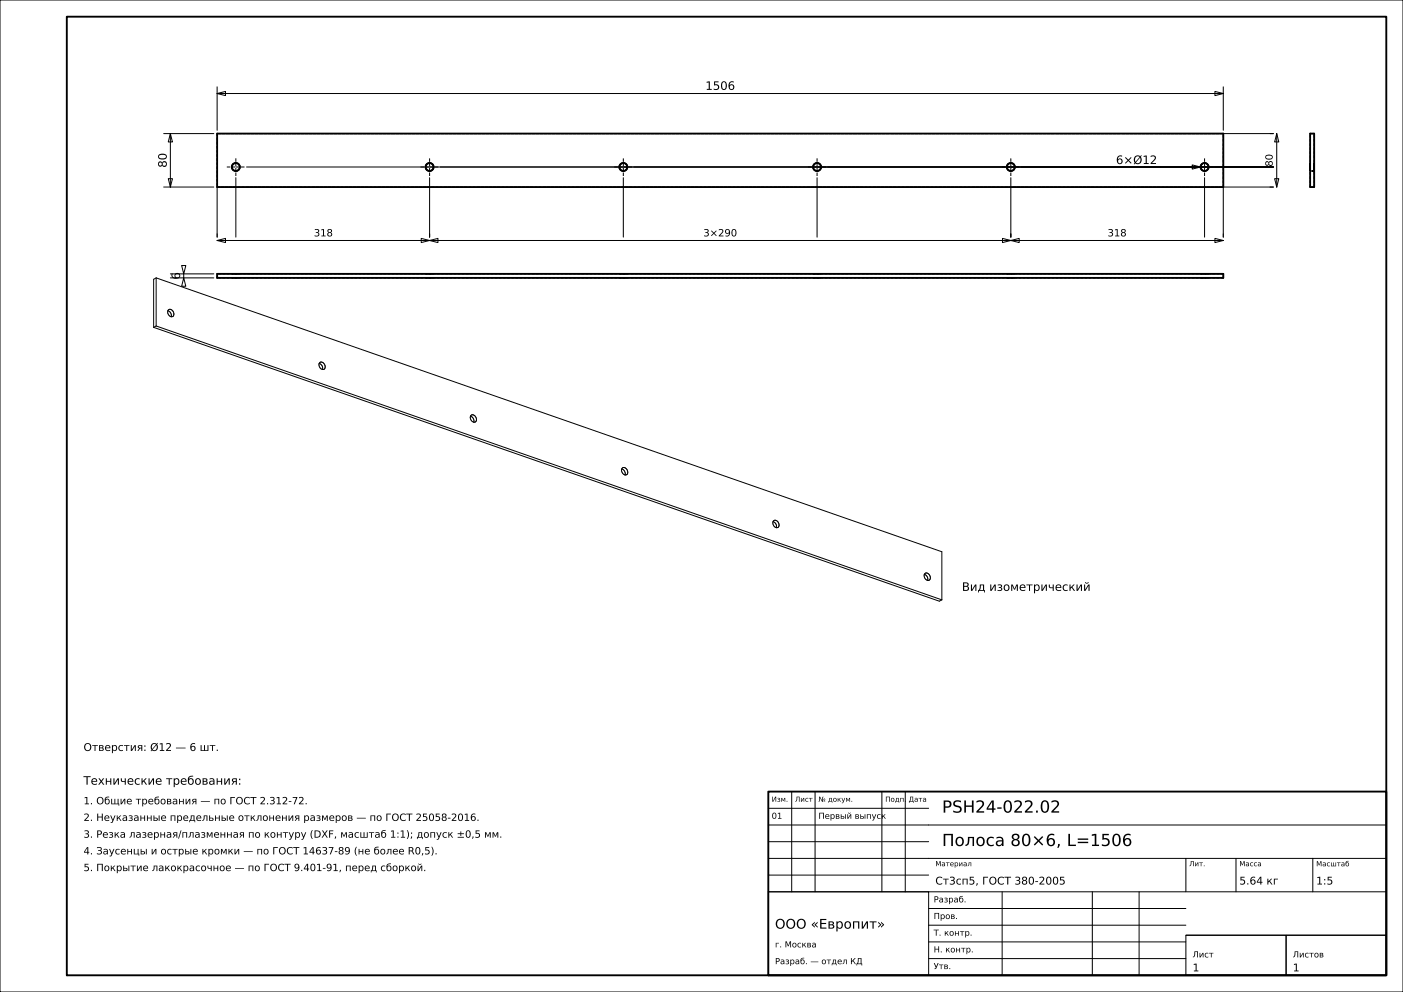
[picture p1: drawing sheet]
<svg xmlns="http://www.w3.org/2000/svg" width="420mm" height="297mm" viewBox="0 0 420 297" stroke-linecap="round" stroke-linejoin="round" font-family="sans-serif">
<g fill="none" stroke="#000" stroke-width=".3">
<path d="M0 0h420v297h-420zM49 40h15M51 40l.6 2.5h-1.2zM51 40v16M65 28l2.5-.6v1.2zM65 26v13M65 28h301.2M363.7 27.4l2.5 .6-2.5 .6zM366.2 26v13M366.2 40h15M382.2 40l.6 2.5h-1.2zM382.2 40v16"/>
<path d="M49 56h15M50.4 53.5h1.2l-.6 2.5zM65 56v15M70.6 53.2v17.8M73.8 50h307.4M128.6 53.2v17.8M186.6 53.2v17.8M244.6 53.2v17.8M302.6 53.2v17.8M356.9 49.4l2.5 .6-2.5 .6zM360.6 53.2v17.8M381.2 56h-15v15"/>
<path d="M381.6 53.5h1.2l-.6 2.5zM54.4 79.5h1.2l-.6 2.5zM65 72l2.5-.6v1.2zM65 72h301.2M126.1 71.4l2.5 .6-2.5 .6zM128.6 72l2.5-.6v1.2zM300.1 71.4l2.5 .6-2.5 .6zM302.6 72l2.5-.6v1.2zM363.7 71.4l2.5 .6-2.5 .6zM46 98l235.2 82 .7-.4M46.7 97.6l-.7 .4M46.7 97.6l235.2 82"/>
<path d="M46.7 83.2l-.7 .4v14.4M46.7 83.2v14.4M46.7 83.2l235.2 82v14.4M50.3 93a1.49 1.49 0 0 1 .9 1.8M50.3 92.8a1.14 1.14 0 0 1 1.6 .5 1.14 1.14 0 0 1-.5 1.6 1.41 1.41 0 0 1-1.1-2.1zM51 83.2h13M51 82h13M55 83.2l.6 2.5h-1.2zM55 82v1.2M95.5 108.8a1.49 1.49 0 0 1 1 1.8M95.6 108.6a1.14 1.14 0 0 1 1.6 .5 1.14 1.14 0 0 1-.5 1.5 1.41 1.41 0 0 1-1.1-2zM140.8 124.6a1.49 1.49 0 0 1 1 1.8"/>
<path d="M140.9 124.4a1.14 1.14 0 0 1 1.5 .5 1.14 1.14 0 0 1-.4 1.5 1.41 1.41 0 0 1-1.1-2zM186.1 140.4a1.49 1.49 0 0 1 1 1.8M186.2 140.2a1.14 1.14 0 0 1 1.5 .5 1.14 1.14 0 0 1-.4 1.5 1.41 1.41 0 0 1-1.1-2zM231.4 156.2a1.49 1.49 0 0 1 1 1.8M231.5 156a1.14 1.14 0 0 1 1.5 .5 1.14 1.14 0 0 1-.4 1.5 1.41 1.41 0 0 1-1.1-2zM276.7 172a1.49 1.49 0 0 1 1 1.8M276.8 171.8a1.14 1.14 0 0 1 1.5 .5 1.14 1.14 0 0 1-.4 1.5 1.41 1.41 0 0 1-1.1-2zM237 237v30M244 237v30M264 237v30M271 237v30M230 257h185"/>
<path d="M230 252h48M230 247h185M230 242h48M355 257v10M370 257v10M393 257v10M230 267h48v25h-48zM230 267h185M230 262h48M278 277h77M278 272h77M300 267v25"/>
<path d="M327 267v25M341 267v25M278 287h77M278 282h77M355 280h30v12h-30zM355 280h60M385 280h30v12h-30z"/>
</g>
<g fill="none" stroke="#000" stroke-width=".56">
<path d="M20 5h395v287h-395zM65 40h301.2v16h-301.2zM392.2 40h1.2v16h-1.2zM65 82h301.2v1.2h-301.2zM230 237h185v55h-185z"/>
<circle cx="70.6" cy="50" r="1.2"/>
<circle cx="128.6" cy="50" r="1.2"/>
<circle cx="186.6" cy="50" r="1.2"/>
<circle cx="244.6" cy="50" r="1.2"/>
<circle cx="302.6" cy="50" r="1.2"/>
<circle cx="360.6" cy="50" r="1.2"/>
</g>
<g fill="none" stroke="#000" stroke-width=".3" stroke-dasharray=".7 .5" stroke-linecap="butt">
<path d="M65 40v16M366.2 40h-301.2M392.2 40h1.2M65 56h301.2M69.4 50l.1-.4M69.5 50.4l-.1-.4M69.5 49.6l.1-.3M69.6 50.7l-.1-.3M69.6 49.3l.3-.3M69.9 51l-.3-.3M69.9 49l.3-.1M70.2 51.1l-.3-.1"/>
<path d="M70.2 48.9l.4-.1M70.6 51.2l-.4-.1M70.6 48.8l.4 .1M71 48.9l.3 .1M71 51.1l-.4 .1M71.3 49l.3 .3M71.3 51l-.3 .1M71.6 49.3l.1 .3M71.6 50.7l-.3 .3M71.7 49.6l.1 .4M71.7 50.4l-.1 .3M71.8 50l-.1 .4"/>
<path d="M127.4 50l.1-.4M127.5 50.4l-.1-.4M127.5 49.6l.1-.3M127.6 50.7l-.1-.3M127.6 49.3l.3-.3M127.9 51l-.3-.3M127.9 49l.3-.1M128.2 51.1l-.3-.1M128.2 48.9l.4-.1M128.6 51.2l-.4-.1M128.6 48.8l.4 .1M129 48.9l.3 .1"/>
<path d="M129 51.1l-.4 .1M129.3 49l.3 .3M129.3 51l-.3 .1M129.6 49.3l.1 .3M129.6 50.7l-.3 .3M129.7 49.6l.1 .4M129.7 50.4l-.1 .3M129.8 50l-.1 .4M185.4 50l.1-.4M185.5 50.4l-.1-.4M185.5 49.6l.1-.3M185.6 50.7l-.1-.3"/>
<path d="M185.6 49.3l.3-.3M185.9 51l-.3-.3M185.9 49l.3-.1M186.2 51.1l-.3-.1M186.2 48.9l.4-.1M186.6 51.2l-.4-.1M186.6 48.8l.4 .1M187 48.9l.3 .1M187 51.1l-.4 .1M187.3 49l.3 .3M187.3 51l-.3 .1M187.6 49.3l.1 .3"/>
<path d="M187.6 50.7l-.3 .3M187.7 49.6l.1 .4M187.7 50.4l-.1 .3M187.8 50l-.1 .4M243.4 50l.1-.4M243.5 50.4l-.1-.4M243.5 49.6l.1-.3M243.6 50.7l-.1-.3M243.6 49.3l.3-.3M243.9 51l-.3-.3M243.9 49l.3-.1M244.2 51.1l-.3-.1"/>
<path d="M244.2 48.9l.4-.1M244.6 51.2l-.4-.1M244.6 48.8l.4 .1M245 48.9l.3 .1M245 51.1l-.4 .1M245.3 49l.3 .3M245.3 51l-.3 .1M245.6 49.3l.1 .3M245.6 50.7l-.3 .3M245.7 49.6l.1 .4M245.7 50.4l-.1 .3M245.8 50l-.1 .4"/>
<path d="M301.4 50l.1-.4M301.5 50.4l-.1-.4M301.5 49.6l.1-.3M301.6 50.7l-.1-.3M301.6 49.3l.3-.3M301.9 51l-.3-.3M301.9 49l.3-.1M302.2 51.1l-.3-.1M302.2 48.9l.4-.1M302.6 51.2l-.4-.1M302.6 48.8l.4 .1M303 48.9l.3 .1"/>
<path d="M303 51.1l-.4 .1M303.3 49l.3 .3M303.3 51l-.3 .1M303.6 49.3l.1 .3M303.6 50.7l-.3 .3M303.7 49.6l.1 .4M303.7 50.4l-.1 .3M303.8 50l-.1 .4M359.4 50l.1-.4M359.5 50.4l-.1-.4M359.5 49.6l.1-.3M359.6 50.7l-.1-.3"/>
<path d="M359.6 49.3l.3-.3M359.9 51l-.3-.3M359.9 49l.3-.1M360.2 51.1l-.3-.1M360.2 48.9l.4-.1M360.6 51.2l-.4-.1M360.6 48.8l.4 .1M361 48.9l.3 .1M361 51.1l-.4 .1M361.3 49l.3 .3M361.3 51l-.3 .1M361.6 49.3l.1 .3"/>
<path d="M361.6 50.7l-.3 .3M361.7 49.6l.1 .4M361.7 50.4l-.1 .3M361.8 50l-.1 .4M366.2 56v-16M392.2 51.2v-.1M392.2 51.1v-.2M392.2 50.9v-.2M392.2 50.7v-.2M392.2 50.5v-.2M392.2 50.3v-.3M392.2 50v-.3"/>
<path d="M392.2 49.7v-.2M392.2 49.5v-.2M392.2 49.3v-.2M392.2 49.1v-.2M392.2 48.9v-.1M392.2 48.8v.1M392.2 48.9v.2M392.2 49.1v.2M392.2 49.3v.2M392.2 49.5v.2M392.2 49.7v.3M392.2 50v.3"/>
<path d="M392.2 50.3v.2M392.2 50.5v.2M392.2 50.7v.2M392.2 50.9v.2M392.2 51.1v.1M392.2 56h1.2M392.2 56v-16M393.4 51.2h-1.2M393.4 51.2v-.1M393.4 51.1v-.2M393.4 50.9v-.2M393.4 50.7v-.2"/>
<path d="M393.4 50.5v-.2M393.4 50.3v-.3M393.4 50v-.3M393.4 49.7v-.2M393.4 49.5v-.2M393.4 49.3v-.2M393.4 49.1v-.2M393.4 48.9v-.1M393.4 48.8v.1M393.4 48.9v.2M393.4 49.1v.2M393.4 49.3v.2"/>
<path d="M393.4 49.5v.2M393.4 49.7v.3M393.4 50v.3M393.4 50.3v.2M393.4 50.5v.2M393.4 50.7v.2M393.4 50.9v.2M393.4 51.1v.1M393.4 56v-16M65 83.2v-1.2M69.4 83.2h.1M69.4 82h.1"/>
<path d="M69.5 82h-.1M69.5 83.2h-.1M69.5 83.2h.1M69.5 82h.2M69.6 83.2h.1M69.6 82h-.1M69.7 83.2h-.2M69.7 83.2h.1M69.7 82h-.1M69.7 82h.2M69.8 83.2h.1M69.8 82h-.1"/>
<path d="M69.9 83.2h-.2M69.9 83.2h.1M69.9 82h-.1M69.9 82h.2M70 83.2h.1M70 82h-.1M70.1 83.2h-.2M70.1 83.2h.1M70.1 82h-.1M70.1 82h.2M70.2 83.2h.1M70.2 82h-.1"/>
<path d="M70.3 83.2h-.2M70.3 83.2h.2M70.3 82h-.1M70.3 82h.3M70.5 83.2h.1M70.5 82h-.2M70.6 83.2h.1M70.6 83.2h-.3M70.6 82h-.1M70.6 82h.3M70.7 83.2h.2M70.7 82h-.1"/>
<path d="M70.9 83.2h.1M70.9 83.2h-.3M70.9 82h.2M70.9 82h-.2M71 83.2h.1M71 82h-.1M71.1 83.2h.1M71.1 83.2h-.2M71.1 82h.2M71.1 82h-.1M71.2 83.2h.1M71.2 82h-.1"/>
<path d="M71.3 83.2h.1M71.3 83.2h-.2M71.3 82h.2M71.3 82h-.1M71.4 83.2h.1M71.4 82h-.1M71.5 83.2h.1M71.5 83.2h-.2M71.5 82h.2M71.5 82h-.1M71.6 83.2h.1M71.6 82h-.1"/>
<path d="M71.7 83.2h-.2M71.7 82h.1M71.7 82h-.1M71.7 83.2h.1M71.8 83.2h-.1M71.8 82h-.1M127.4 83.2h.1M127.4 82h.1M127.5 82h-.1M127.5 83.2h-.1M127.5 83.2h.1M127.5 82h.2"/>
<path d="M127.6 83.2h.1M127.6 82h-.1M127.7 83.2h-.2M127.7 83.2h.1M127.7 82h-.1M127.7 82h.2M127.8 83.2h.1M127.8 82h-.1M127.9 83.2h-.2M127.9 83.2h.1M127.9 82h-.1M127.9 82h.2"/>
<path d="M128 83.2h.1M128 82h-.1M128.1 83.2h-.2M128.1 83.2h.1M128.1 82h-.1M128.1 82h.2M128.2 83.2h.1M128.2 82h-.1M128.3 83.2h-.2M128.3 83.2h.2M128.3 82h-.1M128.3 82h.3"/>
<path d="M128.5 83.2h.1M128.5 82h-.2M128.6 83.2h.1M128.6 83.2h-.3M128.6 82h-.1M128.6 82h.3M128.7 83.2h.2M128.7 82h-.1M128.9 83.2h.1M128.9 83.2h-.3M128.9 82h.2M128.9 82h-.2"/>
<path d="M129 83.2h.1M129 82h-.1M129.1 83.2h.1M129.1 83.2h-.2M129.1 82h.2M129.1 82h-.1M129.2 83.2h.1M129.2 82h-.1M129.3 83.2h.1M129.3 83.2h-.2M129.3 82h.2M129.3 82h-.1"/>
<path d="M129.4 83.2h.1M129.4 82h-.1M129.5 83.2h.1M129.5 83.2h-.2M129.5 82h.2M129.5 82h-.1M129.6 83.2h.1M129.6 82h-.1M129.7 83.2h-.2M129.7 82h.1M129.7 82h-.1M129.7 83.2h.1"/>
<path d="M129.8 83.2h-.1M129.8 82h-.1M185.4 83.2h.1M185.4 82h.1M185.5 82h-.1M185.5 83.2h-.1M185.5 83.2h.1M185.5 82h.2M185.6 83.2h.1M185.6 82h-.1M185.7 83.2h-.2M185.7 83.2h.1"/>
<path d="M185.7 82h-.1M185.7 82h.2M185.8 83.2h.1M185.8 82h-.1M185.9 83.2h-.2M185.9 83.2h.1M185.9 82h-.1M185.9 82h.2M186 83.2h.1M186 82h-.1M186.1 83.2h-.2M186.1 83.2h.1"/>
<path d="M186.1 82h-.1M186.1 82h.2M186.2 83.2h.1M186.2 82h-.1M186.3 83.2h-.2M186.3 83.2h.2M186.3 82h-.1M186.3 82h.3M186.5 83.2h.1M186.5 82h-.2M186.6 83.2h.1M186.6 83.2h-.3"/>
<path d="M186.6 82h-.1M186.6 82h.3M186.7 83.2h.2M186.7 82h-.1M186.9 83.2h.1M186.9 83.2h-.3M186.9 82h.2M186.9 82h-.2M187 83.2h.1M187 82h-.1M187.1 83.2h.1M187.1 83.2h-.2"/>
<path d="M187.1 82h.2M187.1 82h-.1M187.2 83.2h.1M187.2 82h-.1M187.3 83.2h.1M187.3 83.2h-.2M187.3 82h.2M187.3 82h-.1M187.4 83.2h.1M187.4 82h-.1M187.5 83.2h.1M187.5 83.2h-.2"/>
<path d="M187.5 82h.2M187.5 82h-.1M187.6 83.2h.1M187.6 82h-.1M187.7 83.2h-.2M187.7 82h.1M187.7 82h-.1M187.7 83.2h.1M187.8 83.2h-.1M187.8 82h-.1M243.4 83.2h.1M243.4 82h.1"/>
<path d="M243.5 82h-.1M243.5 83.2h-.1M243.5 83.2h.1M243.5 82h.2M243.6 83.2h.1M243.6 82h-.1M243.7 83.2h-.2M243.7 83.2h.1M243.7 82h-.1M243.7 82h.2M243.8 83.2h.1M243.8 82h-.1"/>
<path d="M243.9 83.2h-.2M243.9 83.2h.1M243.9 82h-.1M243.9 82h.2M244 83.2h.1M244 82h-.1M244.1 83.2h-.2M244.1 83.2h.1M244.1 82h-.1M244.1 82h.2M244.2 83.2h.1M244.2 82h-.1"/>
<path d="M244.3 83.2h-.2M244.3 83.2h.2M244.3 82h-.1M244.3 82h.3M244.5 83.2h.1M244.5 82h-.2M244.6 83.2h.1M244.6 83.2h-.3M244.6 82h-.1M244.6 82h.3M244.7 83.2h.2M244.7 82h-.1"/>
<path d="M244.9 83.2h.1M244.9 83.2h-.3M244.9 82h.2M244.9 82h-.2M245 83.2h.1M245 82h-.1M245.1 83.2h.1M245.1 83.2h-.2M245.1 82h.2M245.1 82h-.1M245.2 83.2h.1M245.2 82h-.1"/>
<path d="M245.3 83.2h.1M245.3 83.2h-.2M245.3 82h.2M245.3 82h-.1M245.4 83.2h.1M245.4 82h-.1M245.5 83.2h.1M245.5 83.2h-.2M245.5 82h.2M245.5 82h-.1M245.6 83.2h.1M245.6 82h-.1"/>
<path d="M245.7 83.2h-.2M245.7 82h.1M245.7 82h-.1M245.7 83.2h.1M245.8 83.2h-.1M245.8 82h-.1M301.4 83.2h.1M301.4 82h.1M301.5 82h-.1M301.5 83.2h-.1M301.5 83.2h.1M301.5 82h.2"/>
<path d="M301.6 83.2h.1M301.6 82h-.1M301.7 83.2h-.2M301.7 83.2h.1M301.7 82h-.1M301.7 82h.2M301.8 83.2h.1M301.8 82h-.1M301.9 83.2h-.2M301.9 83.2h.1M301.9 82h-.1M301.9 82h.2"/>
<path d="M302 83.2h.1M302 82h-.1M302.1 83.2h-.2M302.1 83.2h.1M302.1 82h-.1M302.1 82h.2M302.2 83.2h.1M302.2 82h-.1M302.3 83.2h-.2M302.3 83.2h.2M302.3 82h-.1M302.3 82h.3"/>
<path d="M302.5 83.2h.1M302.5 82h-.2M302.6 83.2h.1M302.6 83.2h-.3M302.6 82h-.1M302.6 82h.3M302.7 83.2h.2M302.7 82h-.1M302.9 83.2h.1M302.9 83.2h-.3M302.9 82h.2M302.9 82h-.2"/>
<path d="M303 83.2h.1M303 82h-.1M303.1 83.2h.1M303.1 83.2h-.2M303.1 82h.2M303.1 82h-.1M303.2 83.2h.1M303.2 82h-.1M303.3 83.2h.1M303.3 83.2h-.2M303.3 82h.2M303.3 82h-.1"/>
<path d="M303.4 83.2h.1M303.4 82h-.1M303.5 83.2h.1M303.5 83.2h-.2M303.5 82h.2M303.5 82h-.1M303.6 83.2h.1M303.6 82h-.1M303.7 83.2h-.2M303.7 82h.1M303.7 82h-.1M303.7 83.2h.1"/>
<path d="M303.8 83.2h-.1M303.8 82h-.1M359.4 83.2h.1M359.4 82h.1M359.5 82h-.1M359.5 83.2h-.1M359.5 83.2h.1M359.5 82h.2M359.6 83.2h.1M359.6 82h-.1M359.7 83.2h-.2M359.7 83.2h.1"/>
<path d="M359.7 82h-.1M359.7 82h.2M359.8 83.2h.1M359.8 82h-.1M359.9 83.2h-.2M359.9 83.2h.1M359.9 82h-.1M359.9 82h.2M360 83.2h.1M360 82h-.1M360.1 83.2h-.2M360.1 83.2h.1"/>
<path d="M360.1 82h-.1M360.1 82h.2M360.2 83.2h.1M360.2 82h-.1M360.3 83.2h-.2M360.3 83.2h.2M360.3 82h-.1M360.3 82h.3M360.5 83.2h.1M360.5 82h-.2M360.6 83.2h.1M360.6 83.2h-.3"/>
<path d="M360.6 82h-.1M360.6 82h.3M360.7 83.2h.2M360.7 82h-.1M360.9 83.2h.1M360.9 83.2h-.3M360.9 82h.2M360.9 82h-.2M361 83.2h.1M361 82h-.1M361.1 83.2h.1M361.1 83.2h-.2"/>
<path d="M361.1 82h.2M361.1 82h-.1M361.2 83.2h.1M361.2 82h-.1M361.3 83.2h.1M361.3 83.2h-.2M361.3 82h.2M361.3 82h-.1M361.4 83.2h.1M361.4 82h-.1M361.5 83.2h.1M361.5 83.2h-.2"/>
<path d="M361.5 82h.2M361.5 82h-.1M361.6 83.2h.1M361.6 82h-.1M361.7 83.2h-.2M361.7 82h.1M361.7 82h-.1M361.7 83.2h.1M361.8 83.2h-.1M361.8 82h-.1M366.2 82h-301.2M366.2 83.2h-301.2"/>
<path d="M366.2 83.2v-1.2"/>
</g>
<path d="M67.9 50h5.4M70.6 52.7v-5.4M125.9 50h5.4M128.6 52.7v-5.4M183.9 50h5.4M186.6 52.7v-5.4M241.9 50h5.4M244.6 52.7v-5.4M299.9 50h5.4M302.6 52.7v-5.4M357.9 50h5.4M360.6 52.7v-5.4" fill="none" stroke="#000" stroke-width=".3" stroke-dasharray="1.1 .4" stroke-linecap="butt"/>
<g font-size="5">
<text x="282" y="243.3">PSH24-022.02</text>
<text x="282" y="253.3">Полоса 80×6, L=1506</text>
</g>
<text font-size="4" x="232" y="278">ООО «Европит»</text>
<g font-size="3.5">
<text x="211.2" y="26.9">1506</text>
<text x="49.9" y="50.2" transform="rotate(-90 49.9 50.2)">80</text>
<text x="334.1" y="49.1">6×Ø12</text>
<text x="53.9" y="83.7" transform="rotate(-90 53.9 83.7)">6</text>
<text x="287.9" y="176.9">Вид изометрический</text>
<text x="25" y="234.9">Технические требования:</text>
</g>
<g font-size="3.2">
<text x="25" y="224.8">Отверстия: Ø12 — 6 шт.</text>
<text x="280" y="264.8">Ст3сп5, ГОСТ 380-2005</text>
<text x="371" y="264.8">5.64 кг</text>
<text x="394" y="264.8">1:5</text>
<text x="357" y="290.8">1</text>
<text x="387" y="290.8">1</text>
</g>
<g font-size="3">
<text x="381" y="49.9" transform="rotate(-90 381 49.9)">80</text>
<text x="93.9" y="70.8">318</text>
<text x="210.5" y="70.8">3×290</text>
<text x="331.5" y="70.8">318</text>
<text x="25" y="240.8">1. Общие требования — по ГОСТ 2.312-72.</text>
<text x="25" y="245.8">2. Неуказанные предельные отклонения размеров — по ГОСТ 25058-2016.</text>
<text x="25" y="250.8">3. Резка лазерная/плазменная по контуру (DXF, масштаб 1:1); допуск ±0,5 мм.</text>
<text x="25" y="255.8">4. Заусенцы и острые кромки — по ГОСТ 14637-89 (не более R0,5).</text>
<text x="25" y="260.8">5. Покрытие лакокрасочное — по ГОСТ 9.401-91, перед сборкой.</text>
</g>
<g font-size="2.5">
<text x="231" y="245.1">01</text>
<text x="245" y="245.1">Первый выпуск</text>
<text x="279.5" y="270.2">Разраб.</text>
<text x="279.5" y="275.1">Пров.</text>
<text x="279.5" y="280.1">Т. контр.</text>
<text x="232" y="283.6">г. Москва</text>
<text x="279.5" y="285.1">Н. контр.</text>
<text x="357" y="286.6">Лист</text>
<text x="387" y="286.6">Листов</text>
<text x="232" y="288.7">Разраб. — отдел КД</text>
<text x="279.5" y="290.1">Утв.</text>
</g>
<g font-size="2.1">
<text x="231" y="240">Изм.</text>
<text x="238" y="240">Лист</text>
<text x="245" y="240">№ докум.</text>
<text x="265" y="240">Подп.</text>
<text x="272" y="240">Дата</text>
<text x="280" y="259.3">Материал</text>
<text x="356" y="259.3">Лит.</text>
<text x="371" y="259.3">Масса</text>
<text x="394" y="259.4">Масштаб</text>
</g>
</svg>
